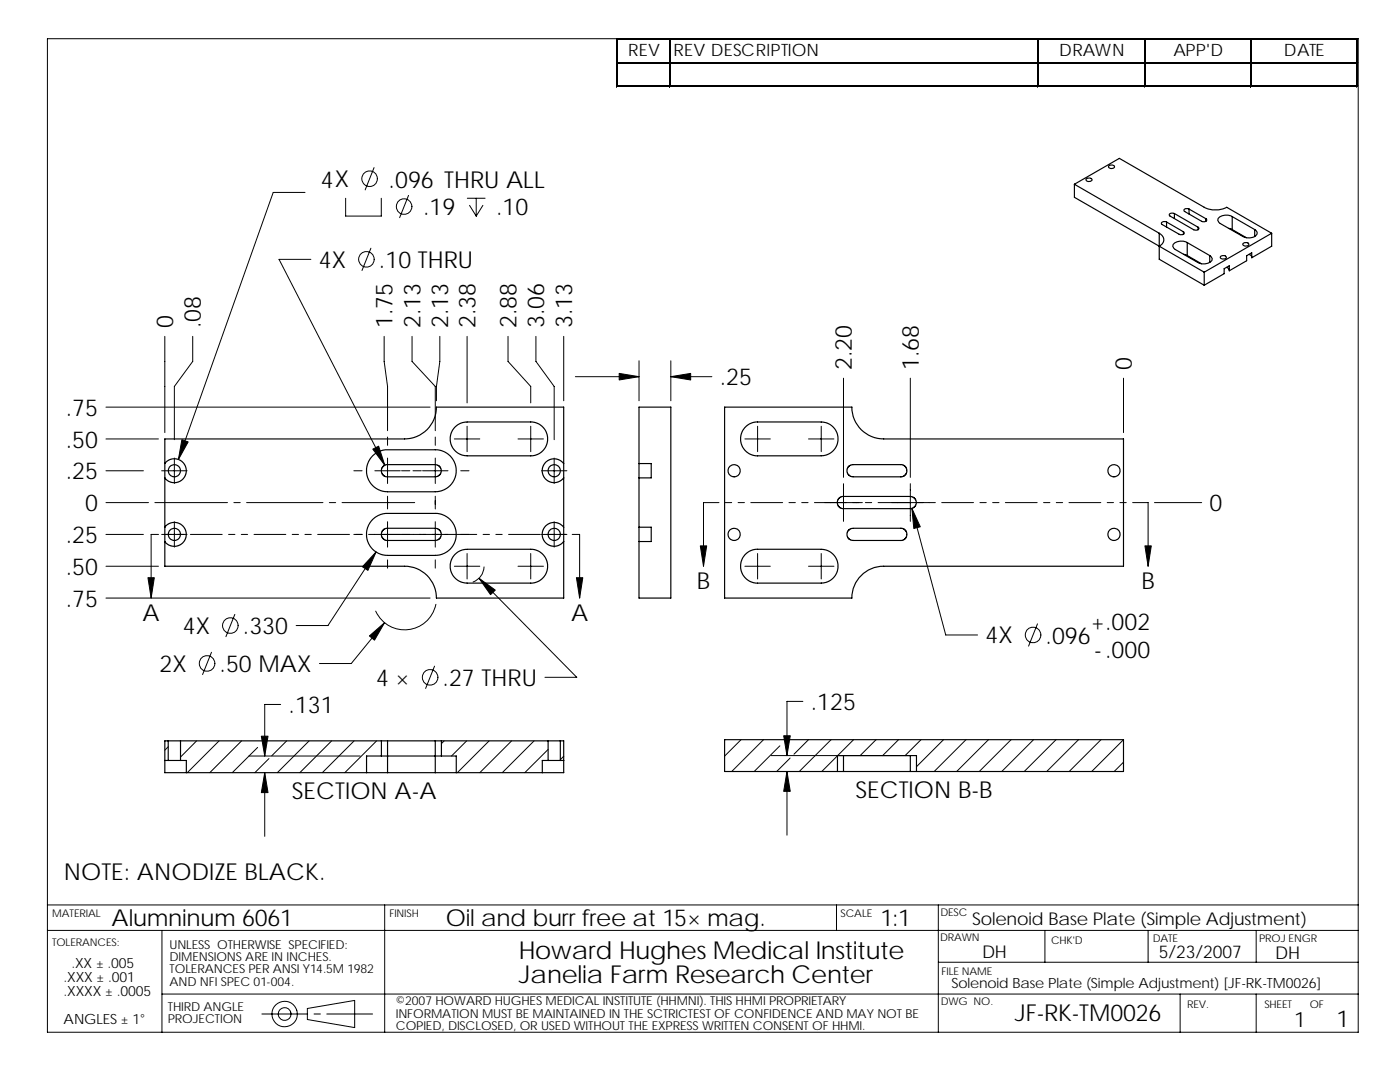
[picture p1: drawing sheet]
<svg xmlns="http://www.w3.org/2000/svg" width="279mm" height="216mm" viewBox="0 0 279 216" stroke-linecap="round" stroke-linejoin="round" font-family="sans-serif">
<g fill="none" stroke="#000" stroke-width=".2">
<path d="M9.5 7.7h261.6v198.3h-261.6zM123 7.7v9.7M123.3 7.7h147.7M123.3 12.4h147.7M123.3 17.1h147.7M133.6 7.9v9.5M207.1 7.9v9.5M228.3 7.9v9.5M249.6 7.9v9.5M270.8 7.9v9.5M60.9 38.4h-6.4l-18.9 53.3M69 39.6v3.5h7.1v-3.5"/>
<path d="M74.7 33.4l-1.8 4.5M81.5 39l-1.7 4.4M93.3 39.6h3.5M95 39.6v3.5M62 51.8h-6.3l21.1 41M74 49.5l-1.8 4.5M93.7 41l1.3 2.1M96.4 41l-1.4 2.1M32.9 67.1v19.2M38.5 67.1v5l-3.7 5v10.6M76.7 67.1v5l.6 5v8.8M82.2 67.1v5l4.7 5v8.8"/>
<path d="M87.8 67.1v5l-.7 5v2.9M93.2 67.1v13.3M101.4 67.1v5l4.5 5v3.3M107 67.1v5l3.6 5v10.6M112.5 67.1v12.9M114.8 75.2h12.7M127.5 72v8M133.9 72v8M133.9 75.2h8.2M168.3 75.5v19.7M181.7 75.5v19.7M224.2 75.5v10.8"/>
<path d="M21.1 93.9h7.5M21.1 87.6h10.5M21.1 81.2h64.7M32.3 93.9h5M34.8 91.4v5.1M70.6 93.9h1.7M74.8 93.9h5.1M77.3 87.2v1.7M77.3 91.4v5.1M77.3 99v2.6M80.1 93.9h1.7M82.4 93.9h1.7"/>
<path d="M84.3 93.9h5.1M86.9 87.2v1.7M86.9 91.4v5.1M86.9 99v2.6M90.7 87.6h5.1M91.9 93.9h1.7M93.2 85v5.1M103.4 87.6h5.1M105.9 85v5.1M108.1 93.9h5M110.6 91.4v5.1M148.7 87.6h5"/>
<path d="M151.2 85v5.1M161.4 87.6h5M163.9 85v5.1M168.3 96.5v7.5M181.7 96.5v7.5M21.1 100.3h8.5M21.1 106.6h7.5M21.1 113h10.5M21.1 119.3h64.7M30.9 100.3h14.5M31.6 106.6h-1.4v12.7M32.3 106.6h5"/>
<path d="M34.8 104.1v5.1M38 106.6h6.3M45.6 106.6h1.3M46.7 100.3h1.2M48.2 106.6h1.2M49.2 100.3h15.3M50.7 106.6h6.3M58.3 106.6h1.3M60.9 106.6h1.2M63.4 106.6h6.3M65.7 100.3h1.3M68.3 100.3h14.5"/>
<path d="M70.6 106.6h1.7M73.6 106.6h21.5M75.1 110.1l-9.7 14.7h-6.3M77.3 104.1v5.1M77.3 111.7v1.7M86.9 104.1v5.1M86.9 111.7v1.7M90.7 113h5.1M93.2 110.4v5.1M95.6 115.4l19.5 19.7h-6.3M96.4 106.6h1.3M96.6 113.1a3.4 3.4 0 0 1-2.2 3"/>
<path d="M99 106.6h1.2M101.5 106.6h6.3M103.4 113h5.1M105.9 110.4v5.1M108.1 106.6h5M110.6 104.1v5.1M114.2 106.6h1.5v12.7M143.5 100.3h-3.1v12.7M144.8 100.3h1.2M147.3 100.3h1.3M148.7 113h5M149.8 100.3h6.4"/>
<path d="M151.2 110.4v5.1M157.5 100.3h1.2M160 100.3h1.3M161.4 113h5M162.5 100.3h9.6M163.9 110.4v5.1M172.7 100.3h1.3M175.2 100.3h11.5M182 101.5l6.7 25.2h6.4M187.9 100.3h6.4M195.6 100.3h1.2M198.1 100.3h1.3"/>
<path d="M200.6 100.3h6.4M208.3 100.3h1.2M210.8 100.3h1.3M213.3 100.3h6.4M221 100.3h1.2M223.5 100.3h1.3M226 100.3h3.1v12.7M230.4 100.3h9.4M42.2 130.2l-1.8 4.4M46.9 122.6l-1.8 4.4M76.8 124.2l-6.7 8.2h-6.3M86.7 132.9l-1.8 4.5"/>
<path d="M87 120.6a6.4 6.4 0 0 1-5.5 5 6.4 6.4 0 0 1-6.5-3.7M160.2 140h-3.1v10.8M207.1 124.5l-1.8 4.4M33.6 149l-.7 .7M39.2 147.8l-3.2 3.3M43.7 147.8l-6.3 6.4M48.2 147.8l-6.3 6.4M49.7 150.9h22.2M51.4 149.1l-5 5.1M52.8 154.2v12.7M53.7 151.4l-2.8 2.8M56 140.6h-3.2v10.3"/>
<path d="M57.2 147.8l-3 3M61.7 147.8l-6.3 6.4M66.2 147.8l-6.4 6.4M70.7 147.8l-6.4 6.4M75.2 147.8l-6.4 6.4M88.6 147.8l-.5 .6M93.1 147.8l-3 3.1M97.6 147.8l-6.3 6.4M102.1 147.8l-6.3 6.4M106.6 147.8l-6.4 6.4M109.4 149.5l-4.7 4.7M112.5 150.9l-.7 .7"/>
<path d="M147.9 147.6l-3.3 3.3M152.4 147.6l-6.4 6.3M153.9 150.8h27.7M155.6 148.8l-5.1 5.1M157.1 153.9v12.7M157.7 151.3l-2.7 2.6M161.4 147.6l-2.9 2.9M165.9 147.6l-6.4 6.3M167.1 150.8l-3.1 3.1M170.3 147.6l-3.1 3.2M174.8 147.6l-3.1 3.2M179.3 147.6l-3.2 3.2"/>
<path d="M183.8 147.6l-3.2 3.2M188.3 147.6l-5.4 5.4M192.8 147.6l-6.4 6.3M197.3 147.6l-6.4 6.3M201.8 147.6l-6.4 6.3M206.3 147.6l-6.4 6.3M210.8 147.6l-6.4 6.3M215.2 147.6l-6.3 6.3M219.7 147.6l-6.3 6.3M224.2 147.6l-6.3 6.3M224.2 152.1l-1.8 1.8M9.5 185.7h261.6"/>
<path d="M9.5 180.6h261.6M32.3 185.7v20.3M32.3 198.4h238.8M76.8 180.6v25.4M166.9 180.6v5.1M187.3 180.6v25.4M187.3 192h83.8M208.5 185.7v6.3M229.1 185.7v6.3M235.5 198.4v7.6M250.7 185.7v6.3M250.7 198.4v7.6"/>
<path d="M52.3 202.3h9.1M61.3 201.2l9.5-1.6v5.4l-9.5-1.6zM62.7 202.3h1.2M65.2 202.3h9.2"/>
<circle cx="73.8" cy="35.7" r="1.55"/>
<circle cx="73.1" cy="51.7" r="1.55"/>
<circle cx="80.7" cy="41.2" r="1.56"/>
<circle cx="41.3" cy="132.4" r="1.56"/>
<circle cx="46" cy="124.8" r="1.56"/>
<circle cx="85.8" cy="135.2" r="1.56"/>
<circle cx="206.2" cy="126.7" r="1.56"/>
<circle cx="56.8" cy="202.3" r="2.54"/>
<circle cx="56.8" cy="202.3" r="1.27"/>
</g>
<g fill="none" stroke="#000" stroke-width=".23">
<path d="M214.4 36.8l9-5.2 16.9 9.8a4.9 4.9 0 0 0 4.5 0l9 5.1M214.4 36.8l17 9.7M214.4 36.8v2.6l17 9.7M216.9 35.6a.76 .76 0 0 1 1 .2 .67 .67 0 0 1-.6 .4 .67 .67 0 0 1-.6-.4zM221.3 33.1a.74 .74 0 0 1 1.1 .2 .76 .76 0 0 1-1.2 .1zM231.4 46.5a1.37 1.37 0 0 1 .9 1.3 1.37 1.37 0 0 1-.9 1.3M231.4 46.5v5.2l8.9 5.2M231.4 49.1l8.9 5.2M232.8 44.3a.71 .71 0 0 0-1 .3l.1 .2 3.6 2 .7-.1 .1-.3-.1-.2M232.8 44.3v1M232.8 44.3l3.4 1.9M234.4 42.6l-.3-.1a.54 .54 0 0 0-.7 .4l4.8 2.9 .5 .1 .5-.1 .1-.3-.2-.2"/>
<path d="M234.4 42.6v1M234.4 42.6l4.7 2.7M236.2 46.2v.5M236.2 50.7l.7 .3M236.9 48.4a2.18 2.18 0 0 0-2.8 .6v.4l.4 .4 4.5 2.6a2.16 2.16 0 0 0 2.9-.6l-.1-.4-.4-.4M236.9 48.4l4.5 2.6M236.9 48.4v2.6M236.9 51l2.9 1.6M237.3 41.7l-.7-.1-.2 .1-.1 .4 3.5 2.1a.72 .72 0 0 0 1-.3l-.1-.3M237.3 41.7v1M237.3 41.7l3.4 1.9M239.1 45.3v.5"/>
<path d="M240.3 54.3v2.6M240.7 43.6v.6M241.4 51v1.4M243.7 51.1a.61 .61 0 0 1 .6-.2 .61 .61 0 0 1 .4 .6 .73 .73 0 0 1-1.2-.2zM244.8 53.4l.5 .4M245.2 45.6l.7 .2M245.9 43.2a2.16 2.16 0 0 0-2.9 .6l.1 .4 .4 .4 4.5 2.6a2.25 2.25 0 0 0 2.9-.5l-.2-.6-.3-.3M245.9 43.2l4.5 2.6M245.9 43.2v2.6M245.9 45.8l2.8 1.6M248.1 48.6a.8 .8 0 0 1 1.1 .1 .58 .58 0 0 1-.6 .4 .58 .58 0 0 1-.5-.5zM249.3 50.8l.5 .4"/>
<path d="M250.4 45.8v1.4M253.8 46.5l-13.5 7.8M253.8 46.5v2.6l-4 2.3v-1l-1 .6v1l-3.5 2v-1l-1 .6v1l-4 2.3M32.9 87.6h47.9a6.4 6.4 0 0 0 6.3-6.4h25.4v38.1h-25.4a6.4 6.4 0 0 0-6.3-6.3h-47.9zM32.9 92.5l.5-.5 .6-.3 .6-.2 .9 .2 .8 .3 .4 .5 .4 .8 .1 .9-.5 1.2-.5 .5-.7 .3h-1.5l-.7-.4-.4-.4M74.4 91l1.2-.9 1.5-.4h10.1l.9 .2a4.2 4.2 0 0 1 2.9 3.6l-.1 1.5a4.2 4.2 0 0 1-3.6 3.1h-10l-1.1-.1a4.2 4.2 0 0 1-1.8-7zM86.9 92.7h-9.8l-.4 .2-.4 .4-.2 .8 .4 .7 .6 .3h10l.7-.4 .3-.8-.3-.7-.4-.4-.5-.1M90.8 85.2l.9-.6 1.1-.4h13.5l1 .3 .8 .5 .7 .8 .4 1 .1 1.1-.5 1.4-.8 1-1.3 .6-13.5 .1-1.3-.3a3.3 3.3 0 0 1-1.8-4.5zM112.5 92.5l-.5-.5-.8-.4-.7-.1-.7 .2-.5 .2-.6 .6-.4 .8-.1 .7 .1 .6 .3 .7 .7 .6 .6 .3 .7 .1 .8-.1 .5-.3 .6-.5M127.5 92.5v2.9M127.5 92.5v-11.3h6.4v38.1h-6.4v-11.2M127.5 95.4v9.8"/>
<path d="M127.5 92.5h2.5v2.9h-2.5M144.6 81.2h25.4a6.4 6.4 0 0 0 6.4 6.4h47.8v25.4h-47.8a6.3 6.3 0 0 0-6.4 6.3h-25.4zM148.8 85.2l1-.7 1-.3h13.5l.9 .3a3.3 3.3 0 0 1 2 2.7v.7l-.2 1a3.3 3.3 0 0 1-2.7 2l-13.1 .1-1.4-.3-1.2-.9-.7-1.5-.1-1.1 .1-.6zM170.2 92.7h9.8l.4 .2 .4 .4 .2 .8-.4 .7-.6 .3h-10l-.8-.5-.2-.9 .5-.7 .7-.3M181.7 99.1h-13.6l-.4 .1-.4 .4-.2 .9 .5 .8 .7 .2M181.7 99.1l.7 .2 .4 .5 .1 .5-.3 .7-.7 .5h-13.6M32.9 105.2l.5-.5 .6-.3 .6-.2 .9 .2 .8 .3 .4 .5 .4 .8 .1 .9-.5 1.2-.5 .5-.7 .3h-1.5l-.7-.4-.4-.4M74.4 103.7l1.2-.9 1.5-.4h10.1l.8 .2a4.2 4.2 0 0 1 3 3.6l-.1 1.5a4.2 4.2 0 0 1-3.6 3.1h-10l-1.1-.1a4.2 4.2 0 0 1-1.8-7zM76.5 105.7l.6-.3h10l.7 .5 .3 .7-.3 .8-.7 .4-9.8 .1-.6-.2-.5-.6-.1-.7zM90.8 110.6l.9-.6 1.1-.4h13.5l1 .3 .8 .5 .7 .8 .4 1 .1 1.1-.5 1.4-.8 1-1.3 .6-13.5 .1-1.3-.3a3.3 3.3 0 0 1-1.8-4.5zM112.5 105.2l-.5-.5-.8-.4-.7-.1-.7 .2-.5 .2-.6 .6-.4 .8-.1 .7 .1 .6 .3 .7 .7 .6 .6 .3 .7 .1 .8-.1 .5-.3 .6-.5M127.5 105.2v2.9"/>
<path d="M127.5 105.2h2.5v2.9h-2.5M148.8 110.6l1-.7 1-.3h13.5l.9 .3a3.3 3.3 0 0 1 2 2.7v.7l-.2 1a3.3 3.3 0 0 1-2.7 2l-13.1 .1-1.4-.3-1.2-.9-.7-1.5-.1-1.1 .1-.6zM169.5 105.7l.5-.3h10l.7 .5 .3 .7-.4 .9-.6 .3h-9.8l-.7-.2-.4-.5-.1-.7zM32.9 151.7h.7M33.6 151.7h2.4M33.6 147.8h2.4M33.6 147.8h-.7v6.4h4.3M33.6 147.8v3.9M36 151.7h1.2v2.5M36 147.8h40.1M36 147.8v3.9M37.2 154.2h36"/>
<path d="M73.2 154.2h4.1M76.1 150.9h12M76.1 147.8h1.2M76.1 150.9h-2.9v3.3M76.1 147.8v3.1M77.3 147.8h9.6M77.3 154.2h9.6M77.3 147.8v6.4M86.9 154.2h4.2M86.9 147.8h1.2M86.9 147.8v6.4M88.1 147.8h21.3"/>
<path d="M88.1 150.9h3v3.3M88.1 147.8v3.1M91.1 154.2h17.1M109.4 151.7h2.4M109.4 147.8h2.4M109.4 151.7h-1.2v2.5M109.4 147.8v3.9M111.8 147.8h.7v6.4h-4.3M111.8 151.7h.7M111.8 147.8v3.9M167.1 153.9h1.2M167.1 153.9h-22.5v-6.3h79.6v6.3h-41.3"/>
<path d="M167.1 153.9v-3.1h15.8v3.1M168.3 153.9h13.4M168.3 150.8v3.1M181.7 153.9h1.2M181.7 150.8v3.1"/>
<circle cx="34.8" cy="93.9" r="1.22"/>
<circle cx="110.6" cy="93.9" r="1.22"/>
<circle cx="146.5" cy="93.9" r="1.22"/>
<circle cx="222.3" cy="93.9" r="1.22"/>
<circle cx="34.8" cy="106.6" r="1.22"/>
<circle cx="110.6" cy="106.6" r="1.22"/>
<circle cx="146.5" cy="106.6" r="1.22"/>
<circle cx="222.3" cy="106.6" r="1.22"/>
</g>
<g fill="#000" stroke="#000" stroke-width=".2">
<path d="M29.5 115.3h1.3l-.6 4zM115 115.3h1.3l-.6 4zM139.8 108.9h1.2l-.6 4.1zM228.5 108.9h1.3l-.7 4.1z"/>
<path d="M123.6 74.5l3.9 .7-3.9 .6z" fill-rule="evenodd"/>
<path d="M133.9 75.2l3.9-.7v1.3z" fill-rule="evenodd"/>
<path d="M36.3 87.7l1.2 .5-1.9 3.5z" fill-rule="evenodd"/>
<path d="M74.4 89.6l1.2-.6 1.2 3.8z" fill-rule="evenodd"/>
<path d="M75.1 110.1l-1.7 3.7-1.1-.7z" fill-rule="evenodd"/>
<path d="M95.6 115.4l3.2 2.4-.9 .9z" fill-rule="evenodd"/>
<path d="M182 101.5l1.7 3.6-1.3 .4z" fill-rule="evenodd"/>
<path d="M73.7 126.9l3.1-2.7-2.1 3.5z" fill-rule="evenodd"/>
<path d="M52.8 154.2l.7 4h-1.3z" fill-rule="evenodd"/>
<path d="M52.2 146.9h1.3l-.7 4z" fill-rule="evenodd"/>
<path d="M157.1 153.9l.6 4h-1.3z" fill-rule="evenodd"/>
<path d="M156.4 146.8h1.3l-.6 4z" fill-rule="evenodd"/>
</g>
<path d="M123.3 7.8h147.7M123.3 12.5h147.7M207.2 7.9v9.5M270.9 7.9v9.5" fill="none" stroke="#000" stroke-width=".25"/>
<path d="M123.1 7.7v9.7M123.3 17.2h147.7M133.7 7.9v9.5M228.5 7.9v9.5M249.7 7.9v9.5" fill="none" stroke="#000" stroke-width=".28"/>
<g font-size="4.9">
<text x="103.6" y="191.3">Howard Hughes Medical Institute</text>
<text x="103.6" y="196.2">Janelia Farm Research Center</text>
</g>
<g font-size="4.7">
<text x="64.1" y="37.4">4X</text>
<text x="77.6" y="37.4">.096 THRU ALL</text>
<text x="84.4" y="43">.19</text>
<text x="99" y="43">.10</text>
<text x="63.6" y="53.4">4X</text>
<text x="75.6" y="53.5">.10 THRU</text>
<text x="34.6" y="65.5" transform="rotate(-90 34.6 65.5)">0</text>
<text x="40.1" y="65.5" transform="rotate(-90 40.1 65.5)">.08</text>
<text x="78.3" y="65.5" transform="rotate(-90 78.3 65.5)">1.75</text>
<text x="83.9" y="65.5" transform="rotate(-90 83.9 65.5)">2.13</text>
<text x="89.5" y="65.5" transform="rotate(-90 89.5 65.5)">2.13</text>
<text x="94.9" y="65.5" transform="rotate(-90 94.9 65.5)">2.38</text>
<text x="103.1" y="65.5" transform="rotate(-90 103.1 65.5)">2.88</text>
<text x="108.6" y="65.5" transform="rotate(-90 108.6 65.5)">3.06</text>
<text x="114.2" y="65.5" transform="rotate(-90 114.2 65.5)">3.13</text>
<text x="143.7" y="76.9">.25</text>
<text x="170" y="73.9" transform="rotate(-90 170 73.9)">2.20</text>
<text x="183.3" y="73.9" transform="rotate(-90 183.3 73.9)">1.68</text>
<text x="225.9" y="73.9" transform="rotate(-90 225.9 73.9)">0</text>
<text x="13.1" y="83">.75</text>
<text x="13.1" y="89.3">.50</text>
<text x="13.1" y="95.7">.25</text>
<text x="17" y="102">0</text>
<text x="241.4" y="102">0</text>
<text x="13.1" y="108.4">.25</text>
<text x="13.1" y="114.7">.50</text>
<text x="139.1" y="117.6">B</text>
<text x="227.8" y="117.6">B</text>
<text x="13.1" y="121.1">.75</text>
<text x="28.4" y="123.9">A</text>
<text x="114" y="123.9">A</text>
<text x="217.7" y="125.7">+.002</text>
<text x="36.5" y="126.5">4X</text>
<text x="48.5" y="126.6">.330</text>
<text x="196.7" y="128.4">4X</text>
<text x="208.7" y="128.5">.096</text>
<text x="218.4" y="131.2">-.000</text>
<text x="31.8" y="134.1">2X</text>
<text x="43.8" y="134.2">.50 MAX</text>
<text x="75.1" y="136.9">4 ×</text>
<text x="88.3" y="136.9">.27 THRU</text>
<text x="57.6" y="142.3">.131</text>
<text x="161.8" y="141.7">.125</text>
<text x="58.3" y="159.4">SECTION A-A</text>
<text x="170.7" y="159.2">SECTION B-B</text>
<text x="12.7" y="175.6">NOTE: ANODIZE BLACK.</text>
<text x="22.3" y="184.9">Alumninum 6061</text>
<text x="89" y="184.8">Oil and burr free at 15× mag.</text>
<text x="175.7" y="184.8">1:1</text>
<text x="202.5" y="203.8">JF-RK-TM0026</text>
<text x="266.7" y="205">1</text>
</g>
<text font-size="4.2" x="258.3" y="204.9">1</text>
<g font-size="3.5">
<text x="194" y="184.6">Solenoid Base Plate (Simple Adjustment)</text>
<text x="196" y="191.2">DH</text>
<text x="231.3" y="191.2">5/23/2007</text>
<text x="254.5" y="191.3">DH</text>
</g>
<g font-size="3.4">
<text x="125.4" y="11.2">REV</text>
<text x="134.4" y="11.2">REV DESCRIPTION</text>
<text x="211.4" y="11.2">DRAWN</text>
<text x="234.2" y="11.2">APP'D</text>
<text x="256.2" y="11.2">DATE</text>
</g>
<g font-size="2.8">
<text x="12.7" y="195.9">.XXX ± .001</text>
<text x="14.3" y="193.1">.XX ± .005</text>
<text x="189.9" y="197.2">Solenoid Base Plate (Simple Adjustment) [JF-RK-TM0026]</text>
<text x="12.7" y="198.7">.XXXX ± .0005</text>
<text x="12.7" y="204.4">ANGLES ± 1°</text>
</g>
<g font-size="2.5">
<text x="33.8" y="189.3">UNLESS OTHERWISE SPECIFIED:</text>
<text x="33.8" y="191.8">DIMENSIONS ARE IN INCHES.</text>
<text x="33.8" y="196.7">AND NFI SPEC 01-004.</text>
<text x="33.8" y="194.2">TOLERANCES PER ANSI Y14.5M 1982</text>
<text x="33.5" y="201.7">THIRD ANGLE</text>
<text x="79" y="200.6">©2007 HOWARD HUGHES MEDICAL INSTITUTE (HHMNI). THIS HHMI PROPRIETARY</text>
<text x="79" y="203">INFORMATION MUST BE MAINTAINED IN THE SCTRICTEST OF CONFIDENCE AND MAY NOT BE</text>
<text x="33.5" y="204.2">PROJECTION</text>
<text x="79" y="205.5">COPIED, DISCLOSED, OR USED WITHOUT THE EXPRESS WRITTEN CONSENT OF HHMI.</text>
</g>
<g font-size="2.1">
<text x="10.4" y="182.9">MATERIAL</text>
<text x="77.7" y="183">FINISH</text>
<text x="167.8" y="182.9">SCALE</text>
<text x="187.7" y="182.8">DESC</text>
<text x="10.4" y="188.8">TOLERANCES:</text>
<text x="187.6" y="187.8">DRAWN</text>
<text x="209.8" y="188.3">CHK'D</text>
<text x="230" y="187.9">DATE</text>
<text x="251.3" y="187.9">PROJ ENGR</text>
<text x="187.9" y="194.5">FILE NAME</text>
<text x="187.7" y="200.6">DWG NO.</text>
<text x="236.9" y="201.2">REV.</text>
<text x="252.3" y="201.1">SHEET</text>
<text x="261.4" y="201.1">OF</text>
</g>
</svg>
